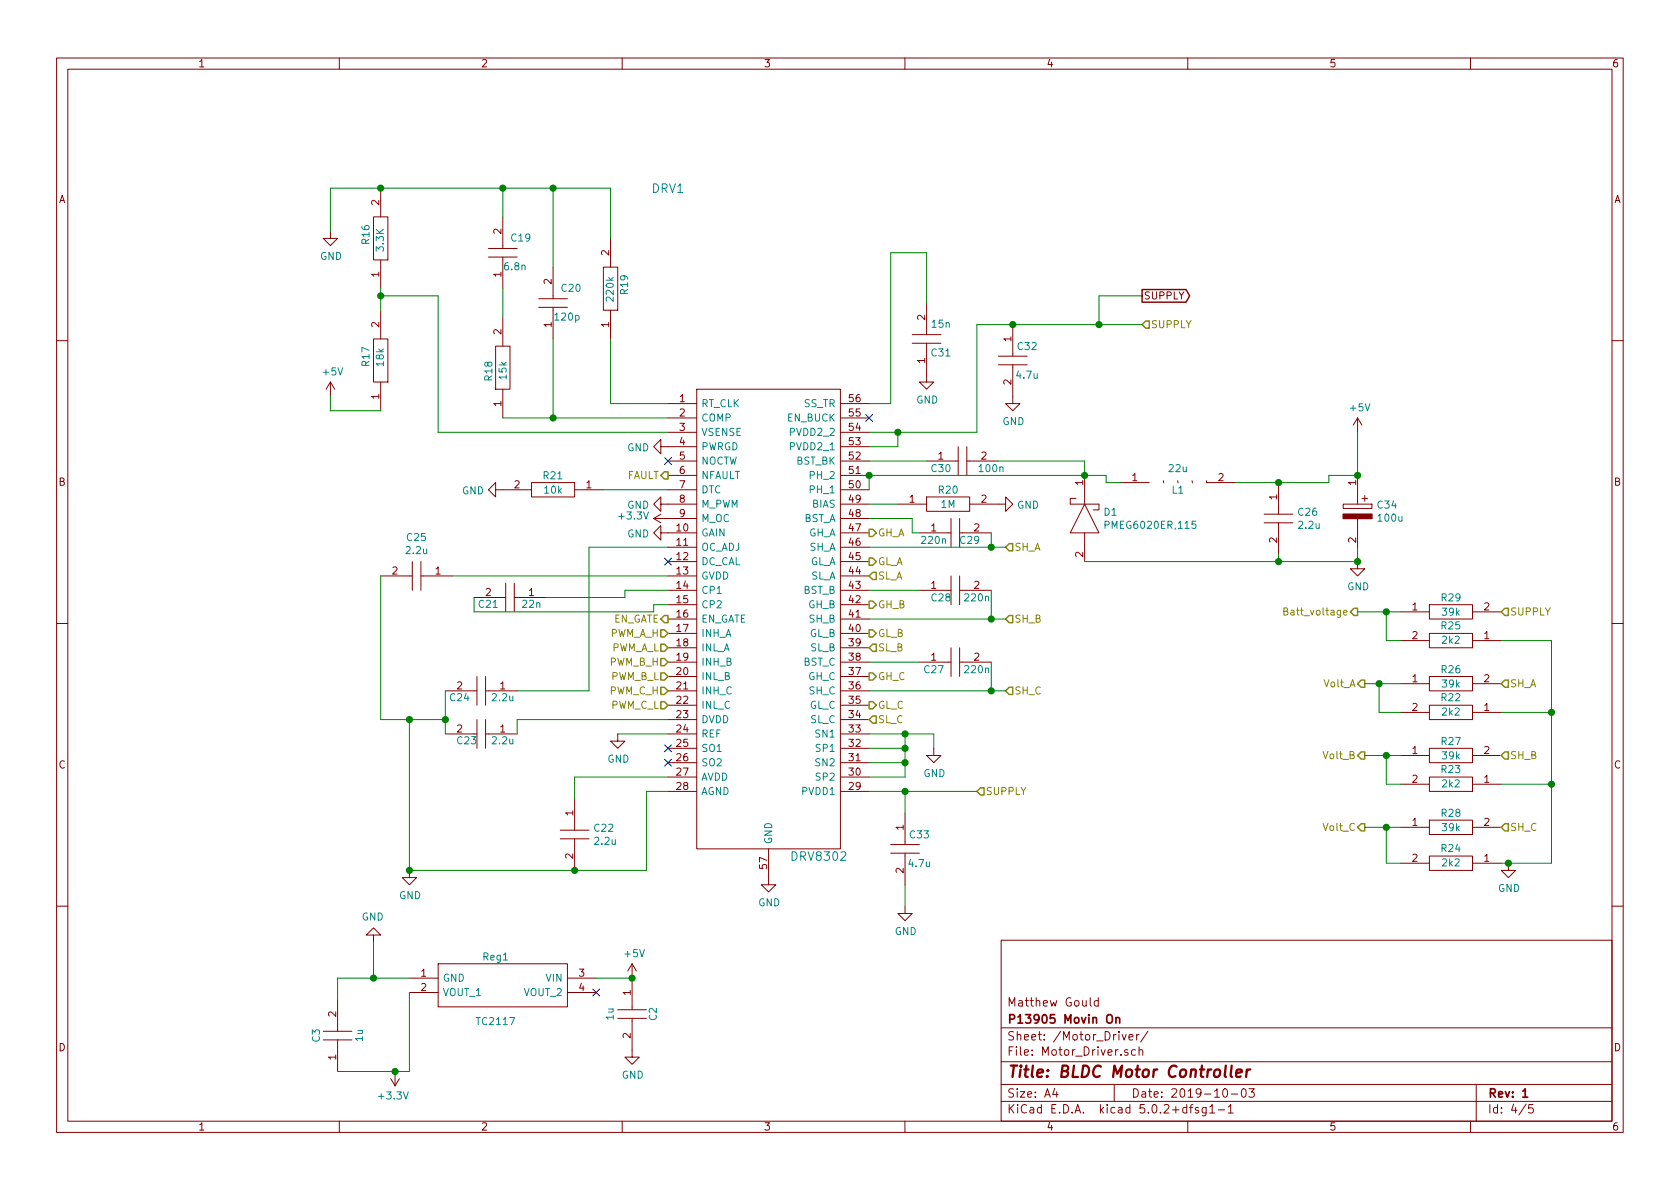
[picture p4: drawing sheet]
<svg xmlns="http://www.w3.org/2000/svg" width="297mm" height="210mm" viewBox="0 0 297 210" stroke-linecap="round" stroke-linejoin="round" font-family="sans-serif">
<g fill="none" stroke="#840000" stroke-width=".18">
<path d="M10 10.3h277v189.9h-277zM12 12.2h273v186.1h-273zM60 10.3v1.9M110 10.3v1.9M160 10.3v1.9M210 10.3v1.9M260 10.3v1.9M66 38.3h2.6v7.7h-2.6zM67.3 33.3v5M88.9 38.3v5.6M58.4 40.9v1.3h1.3l-1.3 1.2-1.3-1.2h1.3M66 59.9h2.6v7.7h-2.6z"/>
<path d="M67.3 46v5M67.3 54.9v5M86.4 45.5h5M86.4 43.9h5M88.9 45.5v5.5M88.9 56.1v5.1M95.2 54.4h5.1M95.2 52.8h5.1M97.8 47.2v5.6M97.8 54.4v5.5M106.7 47.2h2.5v7.7h-2.5zM107.9 42.2v5"/>
<path d="M107.9 54.9v5M161.3 59.2h5.1M163.8 53.6v5.6M179.1 57.4v5.6M10 60.2h2M58.4 67.6l-.7 1.2M58.4 67.6v2.5M58.4 67.6l.8 1.2M67.3 67.6v5M87.6 61.2h2.6v7.6h-2.6zM88.9 68.8v5.1M116.8 79v-1.3l-1.2 1.3 1.2 1.3v-1.3h6.4"/>
<path d="M118.1 71.4h5.1M118.1 73.9h5.1M118.1 76.4h5.1M123.2 68.8h25.4v81.3h-25.4zM148.6 71.4h5.1M148.6 73.9h5.1M148.6 76.4h5.1M148.6 79h5.1M161.3 60.7h5.1M163.8 60.7v6.9h1.3l-1.3 1.2-1.2-1.2h1.2M169.4 79v5.1M170.9 79v5.1"/>
<path d="M176.5 63h5.1M176.5 64.5h5.1M179.1 64.5v6.9h1.2l-1.2 1.2-1.3-1.2h1.3M240 73.9v2.5M240 73.9l-.7 1.3M240 73.9l.8 1.3M285 60.2h2M72.9 99.3v5.1M74.4 99.3v5.1M87.6 86.6v-1.3l-1.2 1.3 1.2 1.3v-1.3h6.4M94 85.3h7.6v2.6h-7.6zM101.6 86.6h5.1"/>
<path d="M115.6 91.7h7.6M115.6 91.7l1.2 .8M116.8 94.2v-1.2l-1.2 1.2 1.2 1.3v-1.3h6.4M116.8 89.1v-1.2l-1.2 1.2 1.2 1.3v-1.3h6.4M116.8 90.9l-1.2 .8M118.1 81.5h5.1M118.1 84.1h5.1M118.1 86.6h5.1M118.1 96.8h5.1M118.1 99.3h5.1M148.6 81.5h5.1M148.6 84.1h5.1"/>
<path d="M148.6 86.6h5.1M148.6 89.1h5.1M148.6 91.7h5.1M148.6 94.2h5.1M148.6 96.8h5.1M148.6 99.3h5.1M158.7 89.1h5.1M162.6 94.2h5.5M163.8 87.9h7.6v2.5h-7.6zM163.8 81.5h5.6M168.1 91.7v5.1M169.7 94.2h5.6"/>
<path d="M169.7 91.7v5.1M170.9 81.5h5.6M171.4 89.1h6.4v1.3l1.3-1.3-1.3-1.2v1.2M190.2 88.1h-1v1h5.1v1.1h-1M191.8 89.1l2.5 5.1h-5.1zM191.8 84.1v5M191.8 94.2v5.1M198.1 85.3h5.1M205.7 85v.4M208.2 85l.1 .4M210.8 85v.4M213.3 85l.1 .4"/>
<path d="M213.4 85.3h5M223.5 90.9h5.1M223.5 92.5h5.1M226.1 85.3v5.6M226.1 92.5v5.5M237.5 89.1h5.1v.8h-5.1zM240 99.3v1.3h1.3l-1.3 1.2-1.2-1.2h1.2M240 84.1v5M240 91.7v5.1M240.8 88.1h1M241.3 87.6v1M10 110.3h2"/>
<path d="M67.3 101.8h5.6M74.4 101.8h5.6M83.8 105.7h5.6M84.3 119.6v5.1M85.9 119.6v5.1M89.4 103.1v5.1M90.9 103.1v5.1M90.9 105.7h5.6M118.1 101.8h5.1M118.1 104.4h5.1M118.1 106.9h5.1M118.1 109.5h5.1"/>
<path d="M118.1 112h5.1M118.1 114.5h5.1M118.1 117.1h5.1M118.1 119.6h5.1M148.6 101.8h5.1M148.6 104.4h5.1M148.6 106.9h5.1M148.6 109.5h5.1M148.6 112h5.1M148.6 114.5h5.1M148.6 117.1h5.1M148.6 119.6h5.1"/>
<path d="M162.6 104.4h5.5M162.6 117.1h5.5M168.1 101.8v5.1M168.1 114.5v5.1M169.7 104.4h5.6M169.7 117.1h5.6M169.7 101.8v5.1M169.7 114.5v5.1M247.6 108.2h5.1M247.6 113.3h5.1M252.7 106.9h7.6v2.6h-7.6zM252.7 119.6h7.6v2.6h-7.6z"/>
<path d="M252.7 112h7.6v2.5h-7.6zM260.3 108.2h5.1M260.3 113.3h5.1M285 110.3h2M78.7 122.2h5.6M78.7 129.8h5.1M84.3 127.2v5.1M85.9 122.2h5.5M85.9 129.8h5.5M85.9 127.2v5.1M109.2 129.8v1.3h1.3l-1.3 1.2-1.3-1.2h1.3M118.1 122.2h5.1"/>
<path d="M118.1 124.7h5.1M118.1 127.2h5.1M118.1 129.8h5.1M118.1 132.3h5.1M118.1 134.9h5.1M118.1 137.4h5.1M118.1 139.9h5.1M148.6 122.2h5.1M148.6 124.7h5.1M148.6 127.2h5.1M148.6 129.8h5.1M148.6 132.3h5.1"/>
<path d="M148.6 134.9h5.1M148.6 137.4h5.1M148.6 139.9h5.1M165.1 132.3v1.3h1.3l-1.3 1.3-1.3-1.3h1.3M247.6 120.9h5.1M247.6 133.6h5.1M247.6 126h5.1M247.6 138.7h5.1M252.7 132.3h7.6v2.6h-7.6zM252.7 124.7h7.6v2.5h-7.6zM252.7 137.4h7.6v2.5h-7.6zM260.3 120.9h5.1"/>
<path d="M260.3 133.6h5.1M260.3 126h5.1M260.3 138.7h5.1M72.4 153.9v1.3h1.3l-1.3 1.3-1.3-1.3h1.3M99.1 146.8h5M99.1 148.3h5M101.6 141.2v5.6M101.6 148.3v5.6M135.9 150.1v6.4h1.3l-1.3 1.2-1.3-1.2h1.3M157.5 149.3h5.1M157.5 150.9h5.1M160 143.8v5.5"/>
<path d="M160 150.9v5.6M247.6 146.3h5.1M247.6 152.6h5.1M252.7 145h7.6v2.6h-7.6zM252.7 151.4h7.6v2.5h-7.6zM260.3 146.3h5.1M260.3 152.6h5.1M266.7 152.6v1.3h1.3l-1.3 1.3-1.3-1.3h1.3M10 160.2h2M59.7 176.8v5.6M66 165.3h1.3l-1.3-1.2-1.2 1.2h1.2v1.3M72.4 173h5.1"/>
<path d="M72.4 175.5h5.1M77.5 170.4h22.8v7.6h-22.8zM100.3 173h5.1M100.3 175.5h5.1M109.2 178.6h5.1M111.8 170.4v8.2M111.8 170.4l-.8 1.3M111.8 170.4l.7 1.3M160 160.3v1.2h1.3l-1.3 1.3-1.3-1.3h1.3M177 166.3h108v32h-108zM192.8 176.4v1.3l.2 .2M194.2 177l-.4-.1-.3 .3v.6l.3 .1 .4-.1"/>
<path d="M194.2 176.4v1.5M285 160.2h2M57.1 183.9h5.1M57.1 182.4h5.1M59.7 183.9v5.6M60 198.3v1.9M69.1 190.7l.7 1.3M69.8 189.5v2.5M70.6 190.7l-.8 1.3M109.2 180.1h5.1M110 198.3v1.9M111.8 180.1v6.8h1.2l-1.2 1.3-1.3-1.3h1.3"/>
<path d="M160 198.3v1.9M177 194.8h108M177 191.8h108M177 187.8h108M177 181.8h108M186.5 192.5l-.4 1h1M186.8 193v1M197 191.8v3M198.4 182.9l.4 1 .3-1M199.4 185.7a.37 .37 0 0 0-.6 .1l.1 .2 .5 .2 .1 .1-.2 .3-.5-.1M199.6 183.4l.7-.1v-.3l-.5-.1-.2 .2 .1 .7h.6M200.8 185.7l-.5-.1-.2 .3 .1 .6h.6"/>
<path d="M201 182.9v1M201.4 185.7h.1a.37 .37 0 0 1 .6 .1v.8M201.4 182.9l-.4 .3M201.4 185.1v1.5M203 182.3l-1.3 2M210 198.3v1.9M210.3 195.8h.6M210.9 195.3l-.4 .2v1.3M211.9 195.9l-.4-.1-.2 .2 .1 .3 .5 .1v.3h-.6M213.3 195.8v1.2l-.3 .3h-.4M213.3 195.9l-.5-.1-.3 .3 .1 .6 .2 .1 .5-.1M213.9 195.8l.4-.5v1.5"/>
<path d="M213.9 196.8h.9M215.4 196.3h1.1M216.3 192.7l.4-.2a.94 .94 0 0 1 0 1.5 .79 .79 0 0 1-.4-1.3zM217.2 195.8l.4-.5v1.5M217.2 196.8h.8M217.7 193.5h1.1M219.6 192.7l.4-.2a.94 .94 0 0 1 0 1.5 .82 .82 0 0 1-.4-1.3zM220.8 192.5h1l-.5 .6 .4 .1v.7l-.2 .1-.7-.1M260 198.3v1.9M261 191.8v6.5M269.8 195.2l-1.2 2M271 195.3h-.7v.7l.2-.1 .5 .1 .1 .2-.1 .5-.2 .1-.5-.1"/>
</g>
<path d="M195.7 179.6a.5 .5 0 0 1 .6-.2 .5 .5 0 0 1 .4 .5v.5a.5 .5 0 0 1-.5 .5 .5 .5 0 0 1-.5-.5zM197.3 179.9v1M197.3 180.1l.1-.1a.37 .37 0 0 1 .6 .1v.8M269.2 193l.5-.5v1.5M269.2 194h.9" fill="none" stroke="#840000" stroke-width=".3"/>
<path d="M217.8 188.4l-.2 1.8 .2 .2M218.6 189.8l1-.2-.1-.4-.6-.1-.3 .3v.9l.2 .1 .6-.1M220.5 189.1l-.2 1.3M221.1 189.1a.55 .55 0 0 0-.7 .4" fill="none" stroke="#840000" stroke-width=".41"/>
<g fill="none" stroke="#008400" stroke-width=".18">
<path d="M88.9 33.3v5M97.8 33.3v13.9M58.4 40.9v-7.6h49.5v8.9M67.3 51v3.9M67.3 52.3h10.2v24.1h40.6M88.9 51v5.1M97.8 59.9v14M107.9 59.9v11.5h10.2M163.8 53.6v-8.9h-6.3v26.7h-3.8M201.9 52.3h-7.6v5.1M201.9 57.4h-29.2v19h-19M58.4 70.1v2.5h8.9"/>
<path d="M88.9 73.9h29.2M158.7 76.4v2.6h-5M240 76.4v7.7h-5.1v1.2h-16.5M106.7 86.6h11.4M118.1 96.8h-14v25.4h-12.7M153.7 89.1h5M153.7 96.8h24.1M153.7 91.7h7.6v2.5h1.3M153.7 81.5h10.1M175.3 94.2v2.6M176.5 81.5h15.3v2.6M198.1 85.3h-2.5v-1.2h-41.9v2.5"/>
<path d="M226.1 98v1.3M240 96.8v2.5h-48.2M67.3 101.8v25.4h11.4M80 101.8h38.1M83.8 105.7v2.5h31.8v-1.3h2.5M118.1 104.4h-7.6v1.3h-14M153.7 104.4h8.9M153.7 109.5h24.1M153.7 117.1h8.9M175.3 104.4v5.1M175.3 117.1v5.1M240 108.2h7.6"/>
<path d="M245.1 108.2v5.1h2.5M265.4 113.3h8.9v39.3h-8.9M72.4 127.2v26.7h41.9v-14h3.8M78.7 122.2v7.6M109.2 129.8h8.9M118.1 127.2h-26.7v2.6M118.1 137.4h-16.5v3.8M153.7 139.9h19M153.7 129.8h11.4v2.5M153.7 122.2h24.1M153.7 132.3h6.3M153.7 134.9h6.3"/>
<path d="M160 129.8v7.6h-6.3M160 139.9v3.9M241.3 133.6h6.3M241.3 120.9h6.3M243.8 120.9v5.1h3.8M245.1 133.6v5.1h2.5M265.4 138.7h8.9M265.4 126h8.9M160 156.5v3.8M241.3 146.3h6.3M245.1 146.3v6.3h2.5M66 166.6v6.4"/>
<path d="M72.4 173h-12.7v3.8M72.4 175.5v14h-12.7M105.4 173h6.4"/>
</g>
<g fill="#008400" stroke="#008400" stroke-width=".25">
<circle cx="66" cy="173" r=".51"/>
<circle cx="69.9" cy="189.5" r=".51"/>
<circle cx="111.8" cy="173" r=".51"/>
<circle cx="67.3" cy="52.3" r=".51"/>
<circle cx="67.3" cy="33.3" r=".51"/>
<circle cx="88.9" cy="33.3" r=".51"/>
<circle cx="97.8" cy="33.3" r=".51"/>
<circle cx="97.8" cy="73.9" r=".51"/>
<circle cx="78.7" cy="127.2" r=".51"/>
<circle cx="160" cy="132.3" r=".51"/>
<circle cx="160" cy="134.9" r=".51"/>
<circle cx="160" cy="129.8" r=".51"/>
<circle cx="160" cy="139.9" r=".51"/>
<circle cx="175.3" cy="122.2" r=".51"/>
<circle cx="226.1" cy="85.3" r=".51"/>
<circle cx="191.8" cy="84.1" r=".51"/>
<circle cx="158.8" cy="76.4" r=".51"/>
<circle cx="240" cy="99.3" r=".51"/>
<circle cx="240" cy="84.1" r=".51"/>
<circle cx="194.3" cy="57.4" r=".51"/>
<circle cx="245.1" cy="146.3" r=".51"/>
<circle cx="245.1" cy="133.6" r=".51"/>
<circle cx="243.8" cy="120.9" r=".51"/>
<circle cx="245.1" cy="108.2" r=".51"/>
<circle cx="274.3" cy="126" r=".51"/>
<circle cx="274.3" cy="138.7" r=".51"/>
<circle cx="266.7" cy="152.6" r=".51"/>
<circle cx="101.6" cy="153.9" r=".51"/>
<circle cx="72.4" cy="153.9" r=".51"/>
<circle cx="72.4" cy="127.2" r=".51"/>
<circle cx="153.7" cy="84.1" r=".51"/>
<circle cx="175.3" cy="96.8" r=".51"/>
<circle cx="175.3" cy="109.5" r=".51"/>
<circle cx="179.1" cy="57.4" r=".51"/>
<circle cx="226.1" cy="99.3" r=".51"/>
</g>
<path d="M153.1 73.3l1.2 1.2M154.3 73.3l-1.2 1.2M117.5 80.9l1.2 1.2M117.5 98.7l1.2 1.2M118.7 80.9l-1.2 1.2M118.7 98.7l-1.2 1.2M117.5 131.7l1.2 1.2M117.5 134.3l1.2 1.2M118.7 131.7l-1.2 1.2M118.7 134.3l-1.2 1.2M104.8 174.9l1.2 1.2M106 174.9l-1.2 1.2" fill="none" stroke="#000084" stroke-width=".18"/>
<g fill="none" stroke="#848400" stroke-width=".25">
<path d="M202.6 56.8h.6v1.2h-.6l-.7-.6zM117.5 83.4h.6v1.3h-.6l-.7-.6zM153.7 98.7h.6l.6 .6-.6 .6h-.6zM153.7 93.6h.6l.6 .6-.6 .7h-.6zM178.4 96.1h.7v1.3h-.7l-.6-.6zM116.8 111.4h.7l.6 .6-.6 .6h-.7zM116.8 113.9h.7l.6 .6-.6 .7h-.7zM116.8 116.5h.7l.6 .6-.6 .6h-.7zM116.8 119h.7l.6 .6-.6 .7h-.7zM117.5 108.8h.6v1.3h-.6l-.7-.6zM153.7 111.4h.6l.6 .6-.6 .6h-.6zM153.7 119h.6l.6 .6-.6 .7h-.6z"/>
<path d="M153.7 106.3h.6l.6 .6-.6 .7h-.6zM154.3 113.9h.6v1.3h-.6l-.6-.7zM154.3 101.2h.6v1.3h-.6l-.6-.7zM178.4 108.8h.7v1.3h-.7l-.6-.6zM238.8 108.2l.6-.6h.6v1.2h-.6zM266.1 107.6h.6v1.2h-.6l-.7-.6zM116.8 121.5h.7l.6 .7-.6 .6h-.7zM116.8 124.1h.7l.6 .6-.6 .6h-.7zM153.7 124.1h.6l.6 .6-.6 .6h-.6zM154.3 126.6h.6v1.3h-.6l-.6-.7zM173.4 139.3h.6v1.3h-.6l-.7-.7zM177.8 122.2l.6-.7h.7v1.3h-.7z"/>
<path d="M240.7 120.3h.6v1.2h-.6l-.7-.6zM240.7 133h.6v1.2h-.6l-.7-.6zM266.1 133h.6v1.2h-.6l-.7-.6zM266.1 120.3h.6v1.2h-.6l-.7-.6zM240.7 145.7h.6v1.2h-.6l-.7-.6zM266.1 145.7h.6v1.2h-.6l-.7-.6z"/>
</g>
<path d="M195.4 92.8h.6l.1-.2-.1-.3-.1-.1h-.5v1.2" fill="none" stroke="#008484" stroke-width=".18"/>
<path d="M237.5 90.9h5.1v.8h-5.1z" fill="#840000" stroke="#840000" stroke-width=".25"/>
<path d="M201.9 51.2h7.8l.6 1.1-.6 1.1h-7.8z" fill="none" stroke="#840000" stroke-width=".25"/>
<path d="M227 108.1l.5-.1 .2-.2-.1-.2-.6-.1v1.3h.5l.2-.2v-.3l-.3-.2" fill="none" stroke="#848400" stroke-width=".18"/>
<text font-size="2.8" fill="#840000" x="178" y="190.5">Title: BLDC Motor Controller</text>
<g font-size="2.1" fill="#008484">
<text x="115.3" y="34.1">DRV1</text>
<text x="140.2" y="152.2">DRV8302</text>
</g>
<g font-size="2.1" fill="#840000">
<text x="178" y="178">Matthew Gould</text>
<text x="178" y="184">Sheet: /Motor_Driver/</text>
<text x="178" y="181">P13905 Movin On</text>
<text x="178" y="186.7">File: Motor_Driver.sch</text>
<text x="178" y="196.9">KiCad E.D.A. kicad 5.0.2+dfsg1-1</text>
<text x="178" y="194.1">Size: A4</text>
<text x="200" y="194.1">Date: 2019-10-03</text>
<text x="263" y="194.1">Rev: 1</text>
<text x="263" y="196.9">Id: 4/5</text>
</g>
<g font-size="1.8" fill="#840000">
<text x="35" y="11.9">1</text>
<text x="85" y="11.9">2</text>
<text x="135" y="11.9">3</text>
<text x="185" y="11.9">4</text>
<text x="235" y="11.9">5</text>
<text x="285" y="11.9">6</text>
<text x="10.4" y="35.9">A</text>
<text x="285.4" y="35.9">A</text>
<text x="67.1" y="36.3" transform="rotate(-90 67.1 36.3)">2</text>
<text x="88.6" y="41.4" transform="rotate(-90 88.6 41.4)">2</text>
<text x="107.7" y="45.2" transform="rotate(-90 107.7 45.2)">2</text>
<text x="67.1" y="49" transform="rotate(-90 67.1 49)">1</text>
<text x="88.6" y="49" transform="rotate(-90 88.6 49)">1</text>
<text x="97.5" y="50.3" transform="rotate(-90 97.5 50.3)">2</text>
<text x="202.2" y="53">SUPPLY</text>
<text x="67.1" y="57.9" transform="rotate(-90 67.1 57.9)">2</text>
<text x="88.6" y="59.2" transform="rotate(-90 88.6 59.2)">2</text>
<text x="97.5" y="57.9" transform="rotate(-90 97.5 57.9)">1</text>
<text x="107.7" y="57.9" transform="rotate(-90 107.7 57.9)">1</text>
<text x="163.6" y="56.6" transform="rotate(-90 163.6 56.6)">2</text>
<text x="163.6" y="64.2" transform="rotate(-90 163.6 64.2)">1</text>
<text x="178.8" y="60.4" transform="rotate(-90 178.8 60.4)">1</text>
<text x="67.1" y="70.6" transform="rotate(-90 67.1 70.6)">1</text>
<text x="88.6" y="71.9" transform="rotate(-90 88.6 71.9)">1</text>
<text x="120.2" y="71.1">1</text>
<text x="150.2" y="71.1">56</text>
<text x="178.8" y="68" transform="rotate(-90 178.8 68)">2</text>
<text x="120.2" y="73.7">2</text>
<text x="120.2" y="76.2">3</text>
<text x="150.2" y="73.7">55</text>
<text x="150.2" y="76.2">54</text>
<text x="120.2" y="78.7">4</text>
<text x="120.2" y="81.3">5</text>
<text x="120.2" y="83.8">6</text>
<text x="150.2" y="78.7">53</text>
<text x="150.2" y="81.3">52</text>
<text x="150.2" y="83.8">51</text>
<text x="165.9" y="81.3">1</text>
<text x="173.5" y="81.3">2</text>
<text x="10.4" y="85.9">B</text>
<text x="91" y="86.4">2</text>
<text x="103.7" y="86.4">1</text>
<text x="120.2" y="86.4">7</text>
<text x="120.2" y="88.9">8</text>
<text x="150.2" y="86.4">50</text>
<text x="150.2" y="88.9">49</text>
<text x="160.8" y="88.9">1</text>
<text x="173.5" y="88.9">2</text>
<text x="191.5" y="85.8" transform="rotate(-90 191.5 85.8)">1</text>
<text x="200.2" y="85.1">1</text>
<text x="215.4" y="85.1">2</text>
<text x="225.8" y="88.4" transform="rotate(-90 225.8 88.4)">1</text>
<text x="239.8" y="85.8" transform="rotate(-90 239.8 85.8)">1</text>
<text x="285.4" y="85.9">B</text>
<text x="119.7" y="94">10</text>
<text x="120.2" y="91.4">9</text>
<text x="150.2" y="91.4">48</text>
<text x="150.2" y="94">47</text>
<text x="164.6" y="94">1</text>
<text x="172.2" y="94">2</text>
<text x="225.8" y="96" transform="rotate(-90 225.8 96)">2</text>
<text x="239.8" y="96" transform="rotate(-90 239.8 96)">2</text>
<text x="69.4" y="101.6">2</text>
<text x="77" y="101.6">1</text>
<text x="119.7" y="96.5">11</text>
<text x="119.7" y="99.1">12</text>
<text x="119.7" y="101.6">13</text>
<text x="150.2" y="96.5">46</text>
<text x="150.2" y="99.1">45</text>
<text x="150.2" y="101.6">44</text>
<text x="191.5" y="98.5" transform="rotate(-90 191.5 98.5)">2</text>
<text x="85.9" y="105.4">2</text>
<text x="93.5" y="105.4">1</text>
<text x="119.7" y="104.1">14</text>
<text x="119.7" y="106.7">15</text>
<text x="150.2" y="104.1">43</text>
<text x="150.2" y="106.7">42</text>
<text x="164.6" y="104.1">1</text>
<text x="172.2" y="104.1">2</text>
<text x="249.7" y="107.9">1</text>
<text x="262.4" y="107.9">2</text>
<text x="119.7" y="109.2">16</text>
<text x="119.7" y="111.8">17</text>
<text x="150.2" y="109.2">41</text>
<text x="150.2" y="111.8">40</text>
<text x="249.7" y="113">2</text>
<text x="262.4" y="113">1</text>
<text x="119.7" y="114.3">18</text>
<text x="119.7" y="116.8">19</text>
<text x="119.7" y="119.4">20</text>
<text x="150.2" y="114.3">39</text>
<text x="150.2" y="116.8">38</text>
<text x="150.2" y="119.4">37</text>
<text x="164.6" y="116.8">1</text>
<text x="172.2" y="116.8">2</text>
<text x="80.8" y="121.9">2</text>
<text x="88.4" y="121.9">1</text>
<text x="119.7" y="121.9">21</text>
<text x="119.7" y="124.5">22</text>
<text x="150.2" y="121.9">36</text>
<text x="150.2" y="124.5">35</text>
<text x="249.7" y="120.6">1</text>
<text x="249.7" y="125.7">2</text>
<text x="262.4" y="120.6">2</text>
<text x="262.4" y="125.7">1</text>
<text x="80.8" y="129.5">2</text>
<text x="88.4" y="129.5">1</text>
<text x="119.7" y="127">23</text>
<text x="119.7" y="129.5">24</text>
<text x="150.2" y="127">34</text>
<text x="150.2" y="129.5">33</text>
<text x="10.4" y="135.9">C</text>
<text x="119.7" y="132.1">25</text>
<text x="119.7" y="134.6">26</text>
<text x="119.7" y="137.2">27</text>
<text x="150.2" y="132.1">32</text>
<text x="150.2" y="134.6">31</text>
<text x="150.2" y="137.2">30</text>
<text x="249.7" y="133.3">1</text>
<text x="262.4" y="133.3">2</text>
<text x="285.4" y="135.9">C</text>
<text x="119.7" y="139.7">28</text>
<text x="150.2" y="139.7">29</text>
<text x="249.7" y="138.4">2</text>
<text x="262.4" y="138.4">1</text>
<text x="101.3" y="144.2" transform="rotate(-90 101.3 144.2)">1</text>
<text x="159.8" y="146.8" transform="rotate(-90 159.8 146.8)">1</text>
<text x="249.7" y="146">1</text>
<text x="262.4" y="146">2</text>
<text x="101.3" y="151.9" transform="rotate(-90 101.3 151.9)">2</text>
<text x="135.6" y="153.6" transform="rotate(-90 135.6 153.6)">57</text>
<text x="159.8" y="154.4" transform="rotate(-90 159.8 154.4)">2</text>
<text x="249.7" y="152.4">2</text>
<text x="262.4" y="152.4">1</text>
<text x="74.4" y="172.7">1</text>
<text x="102.4" y="172.7">3</text>
<text x="59.4" y="179.8" transform="rotate(-90 59.4 179.8)">2</text>
<text x="74.4" y="175.3">2</text>
<text x="102.4" y="175.3">4</text>
<text x="111.5" y="176" transform="rotate(-90 111.5 176)">1</text>
<text x="10.4" y="185.9">D</text>
<text x="111.5" y="183.6" transform="rotate(-90 111.5 183.6)">2</text>
<text x="285.4" y="185.9">D</text>
<text x="59.4" y="187.4" transform="rotate(-90 59.4 187.4)">1</text>
<text x="35" y="199.9">1</text>
<text x="85" y="199.9">2</text>
<text x="135" y="199.9">3</text>
<text x="185" y="199.9">4</text>
<text x="235" y="199.9">5</text>
<text x="285" y="199.9">6</text>
</g>
<g font-size="1.8" fill="#008484">
<text x="56.6" y="46">GND</text>
<text x="65.3" y="43.1" transform="rotate(-90 65.3 43.1)">R16</text>
<text x="67.9" y="44.3" transform="rotate(-90 67.9 44.3)">3.3K</text>
<text x="89.3" y="47.8">6.8n</text>
<text x="90.4" y="42.7">C19</text>
<text x="99.3" y="51.6">C20</text>
<text x="108.5" y="53.1" transform="rotate(-90 108.5 53.1)">220k</text>
<text x="111" y="52" transform="rotate(-90 111 52)">R19</text>
<text x="98.2" y="56.7">120p</text>
<text x="164.8" y="58">15n</text>
<text x="65.3" y="64.7" transform="rotate(-90 65.3 64.7)">R17</text>
<text x="67.9" y="64.7" transform="rotate(-90 67.9 64.7)">18k</text>
<text x="164.7" y="63">C31</text>
<text x="180" y="61.9">C32</text>
<text x="57.2" y="66.4">+5V</text>
<text x="87" y="67.3" transform="rotate(-90 87 67.3)">R18</text>
<text x="89.6" y="67" transform="rotate(-90 89.6 67)">15k</text>
<text x="162" y="71.4">GND</text>
<text x="179.9" y="67">4.7u</text>
<text x="124" y="72">RT_CLK</text>
<text x="124" y="74.5">COMP</text>
<text x="124" y="77.1">VSENSE</text>
<text x="139.3" y="74.5">EN_BUCK</text>
<text x="140" y="77.1">PVDD2_2</text>
<text x="142.1" y="72">SS_TR</text>
<text x="177.2" y="75.2">GND</text>
<text x="238.8" y="72.7">+5V</text>
<text x="110.9" y="79.8">GND</text>
<text x="124" y="79.6">PWRGD</text>
<text x="124" y="82.2">NOCTW</text>
<text x="140" y="79.6">PVDD2_1</text>
<text x="140.7" y="82.2">BST_BK</text>
<text x="164.7" y="83.5">C30</text>
<text x="173.3" y="83.5">100n</text>
<text x="206.8" y="83.5">22u</text>
<text x="81.7" y="87.4">GND</text>
<text x="96.1" y="84.8">R21</text>
<text x="96.3" y="87.3">10k</text>
<text x="110.9" y="90">GND</text>
<text x="124" y="84.7">NFAULT</text>
<text x="124" y="87.2">DTC</text>
<text x="124" y="89.8">M_PWM</text>
<text x="143.4" y="84.7">PH_2</text>
<text x="143.4" y="87.2">PH_1</text>
<text x="143.6" y="89.8">BIAS</text>
<text x="166" y="87.3">R20</text>
<text x="166.4" y="89.8">1M</text>
<text x="179.8" y="90">GND</text>
<text x="207.3" y="87.3">L1</text>
<text x="243.6" y="89.9">C34</text>
<text x="72" y="95.7">C25</text>
<text x="109.6" y="91.9">+3.3V</text>
<text x="110.9" y="95">GND</text>
<text x="124" y="92.3">M_OC</text>
<text x="124" y="94.9">GAIN</text>
<text x="142" y="92.3">BST_A</text>
<text x="142.9" y="94.9">GH_A</text>
<text x="195.2" y="91.2">D1</text>
<text x="195.9" y="93.5">PMEG6020ER,115</text>
<text x="229.6" y="91.2">C26</text>
<text x="229.7" y="93.5">2.2u</text>
<text x="243.8" y="92.2">100u</text>
<text x="71.9" y="98">2.2u</text>
<text x="124" y="97.4">OC_ADJ</text>
<text x="124" y="99.9">DC_CAL</text>
<text x="143.1" y="97.4">SH_A</text>
<text x="143.1" y="99.9">GL_A</text>
<text x="163.1" y="96.2">220n</text>
<text x="169.8" y="96.2">C29</text>
<text x="84.7" y="107.5">C21</text>
<text x="92.5" y="107.5">22n</text>
<text x="124" y="102.5">GVDD</text>
<text x="124" y="105">CP1</text>
<text x="124" y="107.6">CP2</text>
<text x="142" y="105">BST_B</text>
<text x="142.9" y="107.6">GH_B</text>
<text x="143.3" y="102.5">SL_A</text>
<text x="164.7" y="106.3">C28</text>
<text x="170.7" y="106.3">220n</text>
<text x="238.2" y="104.4">GND</text>
<text x="254.9" y="106.3">R29</text>
<text x="124" y="110.1">EN_GATE</text>
<text x="124" y="112.6">INH_A</text>
<text x="143.1" y="110.1">SH_B</text>
<text x="143.1" y="112.6">GL_B</text>
<text x="254.9" y="111.3">R25</text>
<text x="255.1" y="108.9">39k</text>
<text x="255.1" y="113.8">2k2</text>
<text x="124" y="115.2">INL_A</text>
<text x="124" y="117.7">INH_B</text>
<text x="142" y="117.7">BST_C</text>
<text x="143.3" y="115.2">SL_B</text>
<text x="163.5" y="119">C27</text>
<text x="170.7" y="119">220n</text>
<text x="254.9" y="119">R26</text>
<text x="79.6" y="124">C24</text>
<text x="87.1" y="124">2.2u</text>
<text x="124" y="120.3">INL_B</text>
<text x="124" y="122.8">INH_C</text>
<text x="124" y="125.3">INL_C</text>
<text x="142.9" y="120.3">GH_C</text>
<text x="143.1" y="122.8">SH_C</text>
<text x="143.1" y="125.3">GL_C</text>
<text x="254.9" y="124">R22</text>
<text x="255.1" y="121.6">39k</text>
<text x="80.9" y="131.6">C23</text>
<text x="87.1" y="131.6">2.2u</text>
<text x="124" y="127.9">DVDD</text>
<text x="124" y="130.4">REF</text>
<text x="143.3" y="127.9">SL_C</text>
<text x="144.4" y="130.4">SN1</text>
<text x="254.9" y="131.7">R27</text>
<text x="255.1" y="126.5">2k2</text>
<text x="107.4" y="134.9">GND</text>
<text x="124" y="133">SO1</text>
<text x="124" y="135.5">SO2</text>
<text x="144.4" y="135.5">SN2</text>
<text x="144.5" y="133">SP1</text>
<text x="163.3" y="137.4">GND</text>
<text x="254.9" y="136.7">R23</text>
<text x="255.1" y="134.3">39k</text>
<text x="124" y="138">AVDD</text>
<text x="124" y="140.6">AGND</text>
<text x="141.9" y="140.6">PVDD1</text>
<text x="144.5" y="138">SP2</text>
<text x="255.1" y="139.2">2k2</text>
<text x="105.1" y="147.1">C22</text>
<text x="105.3" y="149.4">2.2u</text>
<text x="136.5" y="149.3" transform="rotate(-90 136.5 149.3)">GND</text>
<text x="160.9" y="148.3">C33</text>
<text x="254.9" y="144.4">R28</text>
<text x="255.1" y="147">39k</text>
<text x="160.8" y="153.3">4.7u</text>
<text x="254.9" y="150.7">R24</text>
<text x="255.1" y="153.2">2k2</text>
<text x="70.6" y="159">GND</text>
<text x="134.1" y="160.3">GND</text>
<text x="264.9" y="157.7">GND</text>
<text x="64" y="162.8">GND</text>
<text x="158.2" y="165.3">GND</text>
<text x="78.2" y="173.6">GND</text>
<text x="85.5" y="169.8">Reg1</text>
<text x="96.6" y="173.6">VIN</text>
<text x="110.5" y="169.3">+5V</text>
<text x="78.2" y="176.1">VOUT_1</text>
<text x="92.7" y="176.1">VOUT_2</text>
<text x="56.6" y="184.2" transform="rotate(-90 56.6 184.2)">C3</text>
<text x="64.2" y="184.1" transform="rotate(-90 64.2 184.1)">1u</text>
<text x="84.5" y="181.3">TC2117</text>
<text x="108.5" y="180.3" transform="rotate(-90 108.5 180.3)">1u</text>
<text x="116.1" y="180.4" transform="rotate(-90 116.1 180.4)">C2</text>
<text x="109.9" y="190.7">GND</text>
<text x="67.1" y="194.4">+3.3V</text>
</g>
<g font-size="1.8" fill="#848400">
<text x="203.5" y="58">SUPPLY</text>
<text x="110.8" y="84.7">FAULT</text>
<text x="155.2" y="94.9">GH_A</text>
<text x="155.2" y="99.9">GL_A</text>
<text x="179.3" y="97.4">SH_A</text>
<text x="155.2" y="102.5">SL_A</text>
<text x="155.2" y="107.6">GH_B</text>
<text x="107.7" y="112.6">PWM_A_H</text>
<text x="108.2" y="110.1">EN_GATE</text>
<text x="155.2" y="112.6">GL_B</text>
<text x="179.3" y="110.1">SH_B</text>
<text x="227.9" y="108.8">Batt_voltage</text>
<text x="267" y="108.8">SUPPLY</text>
<text x="107.7" y="117.7">PWM_B_H</text>
<text x="107.9" y="115.2">PWM_A_L</text>
<text x="155.2" y="115.2">SL_B</text>
<text x="107.7" y="122.8">PWM_C_H</text>
<text x="107.9" y="120.3">PWM_B_L</text>
<text x="107.9" y="125.3">PWM_C_L</text>
<text x="155.2" y="125.3">GL_C</text>
<text x="155.2" y="120.3">GH_C</text>
<text x="179.3" y="122.8">SH_C</text>
<text x="234.2" y="121.5">Volt_A</text>
<text x="267" y="121.5">SH_A</text>
<text x="155.2" y="127.9">SL_C</text>
<text x="234.2" y="134.2">Volt_B</text>
<text x="267" y="134.2">SH_B</text>
<text x="174.2" y="140.6">SUPPLY</text>
<text x="234.2" y="146.9">Volt_C</text>
<text x="267" y="146.9">SH_C</text>
</g>
</svg>
